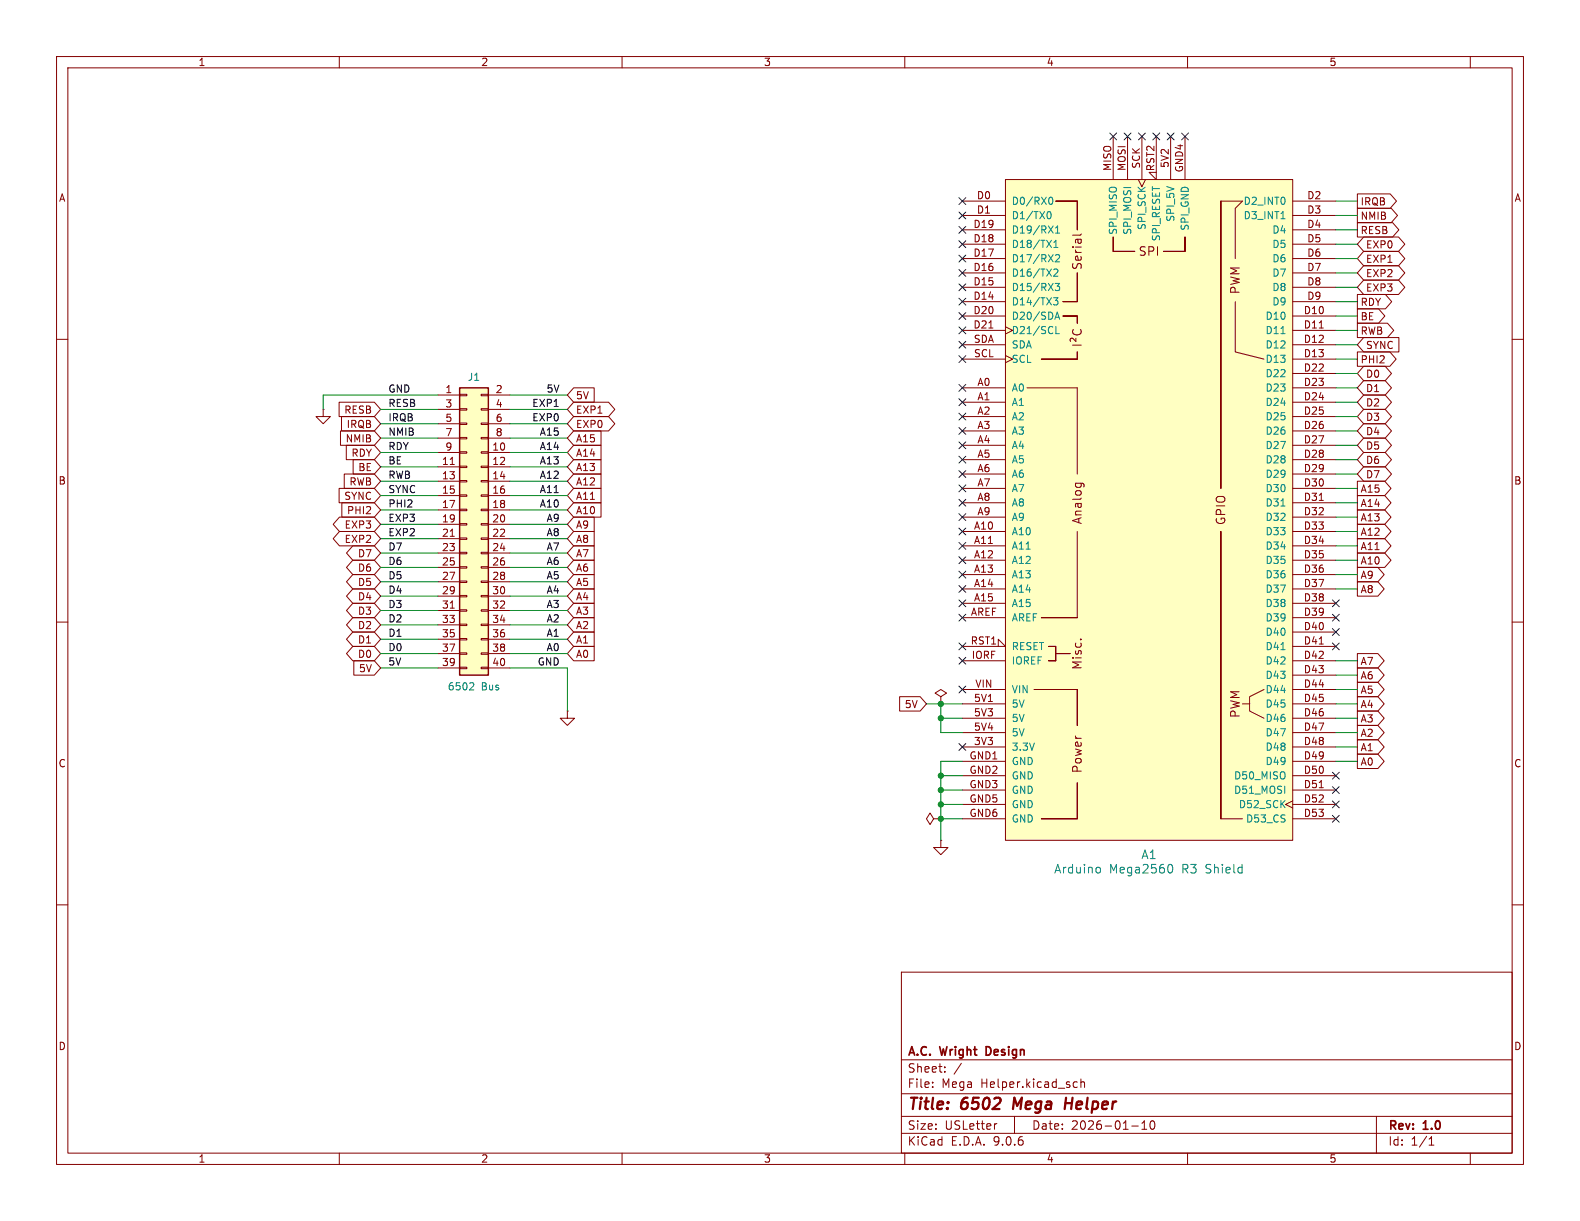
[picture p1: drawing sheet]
<svg xmlns="http://www.w3.org/2000/svg" width="279mm" height="216mm" viewBox="0 0 279 216" stroke-linecap="round" stroke-linejoin="round" font-family="sans-serif">
<g fill="none" stroke="#840000" stroke-width=".18">
<path d="M10 10h259.4v195.9h-259.4zM12 12h255.4v191.9h-255.4zM60 10v2M110 10v2M160 10v2M210 10v2M260 10v2M10 60h2M267.4 60h2M10 110h2M267.4 110h2M100.3 125.7v1.3h1.3l-1.3 1.3-1.2-1.3h1.2"/>
<path d="M100.3 125.7h.1M166.4 123.2l1-.6-1-.7-1 .7 1 .6v1.3M166.4 124.5h.1M10 160h2M159.4 171.9h108v32h-108zM267.4 160h2M159.4 197.4h108M159.4 193.4h108M159.4 187.4h108M164.9 192.1v.2M164.9 191.4v.1M167.1 189.4v.2"/>
<path d="M167.1 188.7v.1M170 188l-1.3 1.9M176.3 198.7l-.3 .1M179.4 197.4v3M190.1 191.3l.4 .1M190.5 192.2l-.4 .1M191.1 191.4l.3-.1 .3 .1 .1 .9M191.1 190.8v1.5M200.1 199.1h1.2M201.9 199.7h.9M201.9 198.6l.5-.4v1.5M203.5 198.3l.2-.1a.81 .81 0 0 1 .6 .6 .81 .81 0 0 1-.3 .8l-.1 .1a.81 .81 0 0 1-.4-1.4z"/>
<path d="M243.4 197.4v6.5M60 203.9v2M110 203.9v2M159.4 200.4h108M160 203.9v2M210 203.9v2M252.7 202.5h.9M252.7 201.4l.4-.4v1.5M260 203.9v2"/>
</g>
<path d="M179.4 194.1l-.3 2M188.4 195.1h1.1M188.5 194.1l-.2 2" fill="none" stroke="#840000" stroke-width=".4"/>
<path d="M174.7 185.1h-.3v1.5h.3" fill="none" stroke="#840000" stroke-width=".3"/>
<path d="M177.8 31.8h50.8v116.8h-50.8z" fill="#ffffc2"/>
<g fill="none" stroke="#840000" stroke-width=".18">
<path d="M170.2 35.6h7.6M170.2 38.1h7.6M177.8 31.8h50.8v116.8h-50.8zM186.7 35.6h3.8zM190.5 35.6v5zM196.8 24.1v7.7M199.4 24.1v7.7M201.3 31.8l.6 1.2 .7-1.2M201.9 24.1v7.7M204.5 24.1v7.7l-1.3-1.3h1.3M207 24.1v7.7M209.5 24.1v7.7"/>
<path d="M215.9 35.6h3.8l-1.3 1.2v8.9M215.9 35.6v50.8zM228.6 35.6h7.6M228.6 38.1h7.6M170.2 40.6h7.6M170.2 43.2h7.6M170.2 45.7h7.6M170.2 48.3h7.6M170.2 50.8h7.6M170.2 53.3h7.6M170.2 55.9h7.6M170.2 58.4h7.6"/>
<path d="M174.9 58h.7M177.8 57.8l1.3 .6-1.3 .7M188 53.3h2.5zM188 55.9h2.5zM189.8 58.3a.61 .61 0 0 0 0 .7 .61 .61 0 0 0 .7 .2 .57 .57 0 0 0 .6-.3 .57 .57 0 0 0 0-.6M190.3 59.8v.6l-.6-.5a.31 .31 0 0 0-.5 .1l.1 .4M190.5 48.3v5zM190.5 55.9v1.3zM191.2 41.4l-.2 .2h-1.3M196.8 41.9v2.6zM196.8 44.5h3.9zM205.7 44.5h3.8z"/>
<path d="M209.5 41.9v2.6zM218.4 53.3v8.9l5.1 1.3M228.6 40.6h7.6M228.6 43.2h7.6M228.6 45.7h7.6M228.6 48.3h7.6M228.6 50.8h7.6M228.6 53.3h7.6M228.6 55.9h7.6M228.6 58.4h7.6M233.3 58h.7M57.1 72.4v1.3h1.3l-1.3 1.2-1.2-1.2h1.2"/>
<path d="M57.1 72.4h.1M170.2 68.6h7.6M170.2 61h7.6M170.2 63.5h7.6M170.2 71.1h7.6M170.2 73.7h7.6M170.2 76.2h7.6M170.2 78.7h7.6M177.8 62.9l1.3 .6-1.3 .6M181.6 68.6h8.9v15.2M184.1 63.5h6.4zM189.7 61h1.5"/>
<path d="M190.5 62.2v1.3zM228.6 68.6h7.6M228.6 61h7.6M228.6 63.5h7.6M228.6 71.1h7.6M228.6 73.7h7.6M228.6 76.2h7.6M228.6 78.7h7.6M228.6 66h7.6M170.2 81.3h7.6M170.2 83.8h7.6M170.2 86.4h7.6"/>
<path d="M170.2 88.9h7.6M170.2 91.4h7.6M170.2 94h7.6M170.2 96.5h7.6M170.2 99.1h7.6M190.2 85.5h1.2l.2 .1M190.3 85.5l-.1 .1M190.5 94v15.2M191.1 85.5l.1 .1M215.9 94v50.8zM228.6 81.3h7.6M228.6 83.8h7.6"/>
<path d="M228.6 86.4h7.6M228.6 88.9h7.6M228.6 91.4h7.6M228.6 94h7.6M228.6 96.5h7.6M228.6 99.1h7.6M233.3 88.5h.7M170.2 114.3h7.6l-1.3-1.3v1.3M170.2 101.6h7.6M170.2 104.1h7.6M170.2 106.7h7.6M170.2 109.2h7.6"/>
<path d="M170.2 116.8h7.6M184.1 109.2h6.4zM185.4 114.3h1.3zM185.4 116.8h1.3zM186.7 114.3v2.5zM186.7 115.6h2.5zM191.1 113.1h.1M228.6 101.6h7.6M228.6 104.1h7.6M228.6 106.7h7.6M228.6 109.2h7.6M228.6 114.3h7.6"/>
<path d="M228.6 116.8h7.6M228.6 111.8h7.6M228.6 119.4h7.6M233.3 113.9h.7M170.2 124.5h7.6M170.2 121.9h7.6M170.2 127h7.6M170.2 129.5h7.6M170.2 132.1h7.6M170.2 134.6h7.6M170.2 137.2h7.6M170.2 139.7h7.6"/>
<path d="M182.9 121.9h7.6zM190.5 121.9v6.4zM190.5 138.4v6.4zM219.7 124.5h1.3M223.5 121.9l-2.5 1.3v2.5l2.5 1.3M228.6 124.5h7.6M228.6 121.9h7.6M228.6 127h7.6M228.6 129.5h7.6M228.6 132.1h7.6M228.6 134.6h7.6M228.6 137.2h7.6"/>
<path d="M228.6 139.7h7.6M233.3 139.3h.7M165.1 144.8l-.6-1-.7 1 .7 1 .6-1h1.3M166.4 148.6v1.3h1.2l-1.2 1.2-1.3-1.2h1.3M166.4 148.6h.1M166.4 144.8h.1M170.2 144.8h7.6M170.2 142.2h7.6M184.1 144.8h6.4zM215.9 144.8h3.8M228.6 141.6l-1.3 .6 1.3 .7M228.6 144.8h7.6"/>
<path d="M228.6 142.2h7.6"/>
</g>
<g fill="none" stroke="#008484" stroke-width=".18">
<path d="M185.3 37.5l.1-.1a.68 .68 0 0 1 .5 .6 .68 .68 0 0 1-.5 .7l-.1-.1M185.5 35.1l.2-.2a.68 .68 0 0 1 .5 .6 .68 .68 0 0 1-.5 .6l-.2-.2M226.5 38.7h.7M186.3 52.6h.8l-.4 .5 .3 .2v.5l-.2 .1-.5-.1M186.4 43.8h.7M186.4 42.9l.3-.4v1.3M186.4 47.7l.4-.1 .3 .3-.8 .9h.8M186.5 56.5l.5-1.3 .4 1.3M186.6 50.1h.8l-.4 .5 .3 .1v.6l-.2 .1-.5-.1M186.7 41.2h.7M186.7 40.3l.3-.4v1.3M186.7 45.2l.4-.2 .3 .4-.8 .9h.8"/>
<path d="M186.7 56.1h.6M186.7 57.7v1.3h.6M226.5 59h.7M226.5 89.5h.7M226.5 114.9h.7M194.1 153.4h.4l.1 .2-.1 .6-.4 .2M206.7 152.9l.2-.1a.83 .83 0 0 1 .6 .7 .83 .83 0 0 1-.3 .8h-.5"/>
</g>
<path d="M81.3 68.6h5.1v50.8h-5.1z" fill="#ffffc2"/>
<path d="M81.3 68.6h5.1v50.8h-5.1z" fill="none" stroke="#840000" stroke-width=".25"/>
<g fill="none" stroke="#840000" stroke-width=".18">
<path d="M240 36.8h6l1.1 1.3-1.1 1.3h-6zM240 34.3h5.8l1.2 1.3-1.2 1.2h-5.8zM240 39.4h6.3l1.1 1.2-1.1 1.3h-6.3zM240 57.1h5.4l1.1 1.3-1.1 1.3h-5.4zM240 54.6h3.8l1.1 1.3-1.1 1.3h-3.8zM240 52.1h5l1.1 1.2-1.1 1.3h-5zM241.1 59.7h6.3v2.5h-6.3l-1.1-1.2zM241.1 47h6.2l1.1 1.3-1.1 1.2h-6.2l-1.1-1.2zM241.1 41.9h6.2l1.1 1.3-1.1 1.3h-6.2l-1.1-1.3zM241.1 49.5h6.2l1.1 1.3-1.1 1.3h-6.2l-1.1-1.3zM241.1 44.4h6.2l1.1 1.3-1.1 1.3h-6.2l-1.1-1.3zM60 71.1h6.2l1.1 1.3-1.1 1.3h-6.2z"/>
<path d="M60.2 76.2h6l1.1 1.3-1.1 1.2h-6zM60.4 73.7h5.8l1.1 1.2-1.1 1.3h-5.8zM61.2 78.7h5l1.1 1.3-1.1 1.3h-5zM77.5 69.9h3.8M77.5 72.4h3.8M77.5 74.9h3.8M77.5 77.5h3.8M81.3 69.7h1.2v.3h-1.2zM81.3 72.3h1.2v.2h-1.2zM81.3 74.8h1.2v.3h-1.2zM81.3 77.3h1.2v.3h-1.2zM81.3 79.9h1.2v.2h-1.2z"/>
<path d="M85.1 69.7h1.3v.3h-1.3zM85.1 72.3h1.3v.2h-1.3zM85.1 74.8h1.3v.3h-1.3zM85.1 77.3h1.3v.3h-1.3zM85.1 79.9h1.3v.2h-1.3zM86.4 69.9h3.8M86.4 72.4h3.8M86.4 74.9h3.8M86.4 77.5h3.8M101.4 68.6h3.7v2.5h-3.7l-1.1-1.2zM101.4 76.2h4.9v2.5h-4.9l-1.1-1.2zM101.4 71.1h6.2l1.1 1.3-1.1 1.3h-6.2l-1.1-1.3z"/>
<path d="M101.4 78.7h4.9v2.6h-4.9l-1.1-1.3zM101.4 73.7h6.2l1.1 1.2-1.1 1.3h-6.2l-1.1-1.3zM240 62.2h5.8l1.1 1.3-1.1 1.3h-5.8zM241.1 67.3h3.9l1.1 1.3-1.1 1.3h-3.9l-1.1-1.3zM241.1 64.8h3.9l1.1 1.2-1.1 1.3h-3.9l-1.1-1.3zM241.1 72.4h3.9l1.1 1.3-1.1 1.2h-3.9l-1.1-1.2zM241.1 69.8h3.9l1.1 1.3-1.1 1.3h-3.9l-1.1-1.3zM241.1 77.5h3.9l1.1 1.2-1.1 1.3h-3.9l-1.1-1.3zM241.1 74.9h3.9l1.1 1.3-1.1 1.3h-3.9l-1.1-1.3zM60 86.4h6.2l1.1 1.2-1.1 1.3h-6.2zM60 94h6.2l1.1 1.3-1.1 1.2h-6.2l-1.1-1.2zM60 91.4h6.2l1.1 1.3-1.1 1.3h-6.2l-1.1-1.3z"/>
<path d="M60.4 88.9h5.8l1.1 1.3-1.1 1.2h-5.8zM60.9 83.8h5.3l1.1 1.3-1.1 1.3h-5.3zM62.4 96.5h3.8l1.1 1.3-1.1 1.3h-3.8l-1.1-1.3zM62.4 99.1h3.8l1.1 1.2-1.1 1.3h-3.8l-1.1-1.3zM62.4 81.3h3.8l1.1 1.3-1.1 1.2h-3.8zM77.5 80h3.8M77.5 82.6h3.8M77.5 85.1h3.8M77.5 87.6h3.8M77.5 90.2h3.8M77.5 92.7h3.8M77.5 95.3h3.8"/>
<path d="M77.5 97.8h3.8M79.6 82.1h.7M79.6 94.8h.7M81.3 82.4h1.2v.3h-1.2zM81.3 85h1.2v.2h-1.2zM81.3 87.5h1.2v.3h-1.2zM81.3 90h1.2v.3h-1.2zM81.3 92.6h1.2v.2h-1.2zM81.3 95.1h1.2v.3h-1.2zM81.3 97.7h1.2v.2h-1.2zM85.1 82.4h1.3v.3h-1.3zM85.1 85h1.3v.2h-1.3z"/>
<path d="M85.1 87.5h1.3v.3h-1.3zM85.1 90h1.3v.3h-1.3zM85.1 92.6h1.3v.2h-1.3zM85.1 95.1h1.3v.3h-1.3zM85.1 97.7h1.3v.2h-1.3zM86.4 80h3.8M86.4 82.6h3.8M86.4 85.1h3.8M86.4 87.6h3.8M86.4 90.2h3.8M86.4 92.7h3.8M86.4 95.3h3.8"/>
<path d="M86.4 97.8h3.8M101.4 94h3.7v2.5h-3.7l-1.1-1.2zM101.4 99.1h3.7v2.5h-3.7l-1.1-1.3zM101.4 96.5h3.7v2.6h-3.7l-1.1-1.3zM101.4 81.3h4.9v2.5h-4.9l-1.1-1.2zM101.4 91.4h3.7v2.6h-3.7l-1.1-1.3zM101.4 88.9h4.9v2.5h-4.9l-1.1-1.2zM101.4 86.4h4.9v2.5h-4.9l-1.1-1.3zM101.4 83.8h4.9v2.6h-4.9l-1.1-1.3zM240 95.2h4.9l1.1 1.3-1.1 1.3h-4.9zM240 92.7h4.9l1.1 1.3-1.1 1.3h-4.9zM240 85.1h4.9l1.1 1.3-1.1 1.2h-4.9z"/>
<path d="M240 87.6h4.9l1.1 1.3-1.1 1.3h-4.9zM240 90.2h4.9l1.1 1.2-1.1 1.3h-4.9zM240 97.8h4.9l1.1 1.3-1.1 1.2h-4.9zM241.1 82.5h3.9l1.1 1.3-1.1 1.3h-3.9l-1.1-1.3zM241.1 80h3.9l1.1 1.3-1.1 1.3h-3.9l-1.1-1.3zM62.4 106.7h3.8l1.1 1.3-1.1 1.2h-3.8l-1.1-1.2zM62.4 101.6h3.8l1.1 1.3-1.1 1.2h-3.8l-1.1-1.2zM62.4 104.1h3.8l1.1 1.3-1.1 1.3h-3.8l-1.1-1.3zM62.4 109.2h3.8l1.1 1.3-1.1 1.3h-3.8l-1.1-1.3zM62.4 111.8h3.8l1.1 1.2-1.1 1.3h-3.8l-1.1-1.3zM62.4 114.3h3.8l1.1 1.3-1.1 1.2h-3.8l-1.1-1.2zM62.6 116.8h3.6l1.1 1.3-1.1 1.3h-3.6z"/>
<path d="M77.5 100.3h3.8M77.5 102.9h3.8M77.5 105.4h3.8M77.5 108h3.8M77.5 110.5h3.8M77.5 113h3.8M77.5 115.6h3.8M77.5 118.1h3.8M79.6 107.5h.7M81.3 100.2h1.2v.3h-1.2zM81.3 102.7h1.2v.3h-1.2zM81.3 105.3h1.2v.2h-1.2z"/>
<path d="M81.3 107.8h1.2v.3h-1.2zM81.3 110.4h1.2v.2h-1.2zM81.3 112.9h1.2v.3h-1.2zM81.3 115.4h1.2v.3h-1.2zM81.3 118h1.2v.2h-1.2zM85.1 100.2h1.3v.3h-1.3zM85.1 102.7h1.3v.3h-1.3zM85.1 105.3h1.3v.2h-1.3zM85.1 107.8h1.3v.3h-1.3zM85.1 110.4h1.3v.2h-1.3zM85.1 112.9h1.3v.3h-1.3zM85.1 115.4h1.3v.3h-1.3z"/>
<path d="M85.1 118h1.3v.2h-1.3zM86.4 100.3h3.8M86.4 102.9h3.8M86.4 105.4h3.8M86.4 108h3.8M86.4 110.5h3.8M86.4 113h3.8M86.4 115.6h3.8M86.4 118.1h3.8M101.4 106.7h3.7v2.5h-3.7l-1.1-1.2zM101.4 109.2h3.7v2.6h-3.7l-1.1-1.3zM101.4 114.3h3.7v2.5h-3.7l-1.1-1.2z"/>
<path d="M101.4 111.8h3.7v2.5h-3.7l-1.1-1.3zM101.4 104.1h3.7v2.6h-3.7l-1.1-1.3zM101.4 101.6h3.7v2.5h-3.7l-1.1-1.2zM240 118.1h3.7l1.1 1.3-1.1 1.3h-3.7zM240 115.6h3.7l1.1 1.2-1.1 1.3h-3.7zM240 100.3h3.7l1.1 1.3-1.1 1.3h-3.7zM240 102.9h3.7l1.1 1.2-1.1 1.3h-3.7zM159.1 123.2h3.6l1.1 1.3-1.1 1.2h-3.6zM240 120.6h3.7l1.1 1.3-1.1 1.3h-3.7zM240 125.7h3.7l1.1 1.3-1.1 1.3h-3.7zM240 123.2h3.7l1.1 1.3-1.1 1.2h-3.7zM240 128.3h3.7l1.1 1.2-1.1 1.3h-3.7z"/>
<path d="M240 130.8h3.7l1.1 1.3-1.1 1.3h-3.7zM240 133.3h3.7l1.1 1.3-1.1 1.3h-3.7z"/>
</g>
<path d="M83.5 120.7l.3 .3-.1 .3-.7 .7h.8" fill="none" stroke="#008484" stroke-width=".18"/>
<g fill="none" stroke="#008400" stroke-width=".18">
<path d="M236.2 38.1h3.8M236.2 35.6h3.8M236.2 55.9h3.8M236.2 58.4h3.8M236.2 53.3h3.8M236.2 45.7h3.8M236.2 50.8h3.8M236.2 43.2h3.8M236.2 48.3h3.8M236.2 40.6h3.8M67.3 72.4h10.2M67.3 74.9h10.2"/>
<path d="M67.3 77.5h10.2M77.5 69.9h-20.4v2.5M90.2 72.4h10.1M90.2 69.9h10.1M90.2 74.9h10.1M90.2 77.5h10.1M236.2 78.7h3.8M236.2 68.6h3.8M236.2 71.1h3.8M236.2 76.2h3.8M236.2 73.7h3.8M236.2 66h3.8"/>
<path d="M236.2 63.5h3.8M236.2 61h3.8M67.3 80h10.2M67.3 82.6h10.2M67.3 87.6h10.2M67.3 92.7h10.2M67.3 85.1h10.2M67.3 90.2h10.2M67.3 97.8h10.2M67.3 95.3h10.2M90.2 80h10.1M90.2 82.6h10.1"/>
<path d="M90.2 87.6h10.1M90.2 92.7h10.1M90.2 85.1h10.1M90.2 90.2h10.1M90.2 97.8h10.1M90.2 95.3h10.1M236.2 96.5h3.8M236.2 94h3.8M236.2 91.4h3.8M236.2 86.4h3.8M236.2 88.9h3.8M236.2 83.8h3.8"/>
<path d="M236.2 81.3h3.8M236.2 99.1h3.8M67.3 110.5h10.2M67.3 118.1h10.2M67.3 115.6h10.2M67.3 108h10.2M67.3 113h10.2M67.3 105.4h10.2M67.3 100.3h10.2M67.3 102.9h10.2M90.2 110.5h10.1M90.2 118.1h10.1v7.6"/>
<path d="M90.2 115.6h10.1M90.2 108h10.1M90.2 113h10.1M90.2 105.4h10.1M90.2 100.3h10.1M90.2 102.9h10.1M236.2 119.4h3.8M236.2 101.6h3.8M236.2 104.1h3.8M236.2 116.8h3.8M163.8 124.5h6.4M166.4 124.5v5h3.8"/>
<path d="M166.4 127h3.8M166.4 137.2h3.8M166.4 139.7h3.8M170.2 134.6h-3.8v14M236.2 134.6h3.8M236.2 129.5h3.8M236.2 124.5h3.8M236.2 127h3.8M236.2 121.9h3.8M236.2 132.1h3.8M166.4 142.2h3.8M166.4 144.8h3.8"/>
</g>
<g fill="none" stroke="#000084" stroke-width=".18">
<path d="M169.6 37.5l1.2 1.2M169.6 35l1.2 1.2M170.8 37.5l-1.2 1.2M170.8 35l-1.2 1.2M196.2 23.5l1.3 1.2M197.5 23.5l-1.3 1.2M198.8 23.5l1.2 1.2M200 23.5l-1.2 1.2M201.3 23.5l1.2 1.2M202.5 23.5l-1.2 1.2M203.9 23.5l1.2 1.2M205.1 23.5l-1.2 1.2"/>
<path d="M206.4 23.5l1.2 1.2M207.6 23.5l-1.2 1.2M208.9 23.5l1.3 1.2M210.2 23.5l-1.3 1.2M169.6 42.6l1.2 1.2M169.6 40l1.2 1.2M169.6 52.7l1.2 1.2M169.6 47.7l1.2 1.2M169.6 50.2l1.2 1.2M169.6 55.3l1.2 1.2M169.6 57.8l1.2 1.2M169.6 45.1l1.2 1.2"/>
<path d="M170.8 42.6l-1.2 1.2M170.8 40l-1.2 1.2M170.8 52.7l-1.2 1.2M170.8 47.7l-1.2 1.2M170.8 50.2l-1.2 1.2M170.8 55.3l-1.2 1.2M170.8 57.8l-1.2 1.2M170.8 45.1l-1.2 1.2M169.6 68l1.2 1.2M169.6 62.9l1.2 1.2M169.6 73.1l1.2 1.2M169.6 60.4l1.2 1.2"/>
<path d="M169.6 75.6l1.2 1.2M169.6 70.5l1.2 1.2M169.6 78.1l1.2 1.2M170.8 68l-1.2 1.2M170.8 62.9l-1.2 1.2M170.8 73.1l-1.2 1.2M170.8 60.4l-1.2 1.2M170.8 75.6l-1.2 1.2M170.8 70.5l-1.2 1.2M170.8 78.1l-1.2 1.2M169.6 90.8l1.2 1.2M169.6 93.4l1.2 1.2"/>
<path d="M169.6 95.9l1.2 1.2M169.6 98.5l1.2 1.2M169.6 80.7l1.2 1.2M169.6 83.2l1.2 1.2M169.6 85.8l1.2 1.2M169.6 88.3l1.2 1.2M170.8 90.8l-1.2 1.2M170.8 93.4l-1.2 1.2M170.8 95.9l-1.2 1.2M170.8 98.5l-1.2 1.2M170.8 80.7l-1.2 1.2M170.8 83.2l-1.2 1.2"/>
<path d="M170.8 85.8l-1.2 1.2M170.8 88.3l-1.2 1.2M169.6 113.7l1.2 1.2M169.6 103.5l1.2 1.2M169.6 101l1.2 1.2M169.6 106.1l1.2 1.2M169.6 116.2l1.2 1.2M169.6 108.6l1.2 1.2M170.8 113.7l-1.2 1.2M170.8 103.5l-1.2 1.2M170.8 101l-1.2 1.2M170.8 106.1l-1.2 1.2"/>
<path d="M170.8 116.2l-1.2 1.2M170.8 108.6l-1.2 1.2M235.6 113.7l1.2 1.2M235.6 108.6l1.2 1.2M235.6 106.1l1.2 1.2M235.6 111.2l1.2 1.2M236.8 113.7l-1.2 1.2M236.8 108.6l-1.2 1.2M236.8 106.1l-1.2 1.2M236.8 111.2l-1.2 1.2M169.6 131.5l1.2 1.2M169.6 121.3l1.2 1.2"/>
<path d="M170.8 131.5l-1.2 1.2M170.8 121.3l-1.2 1.2M235.6 136.6l1.2 1.2M235.6 139.1l1.2 1.2M236.8 136.6l-1.2 1.2M236.8 139.1l-1.2 1.2M235.6 141.6l1.2 1.2M235.6 144.2l1.2 1.2M236.8 141.6l-1.2 1.2M236.8 144.2l-1.2 1.2"/>
</g>
<g fill="#008400" stroke="#008400" stroke-width=".18">
<circle cx="166.4" cy="139.7" r=".46"/>
<circle cx="166.4" cy="142.2" r=".46"/>
<circle cx="166.4" cy="137.2" r=".46"/>
<circle cx="166.4" cy="144.8" r=".46"/>
<circle cx="166.4" cy="127" r=".46"/>
<circle cx="166.4" cy="124.5" r=".46"/>
</g>
<g font-size="2.8" fill="#840000">
<text x="160.4" y="196.8">Title:</text>
<text x="170.1" y="196.8">6502</text>
<text x="180" y="196.8">Mega</text>
<text x="189.9" y="196.8">Helper</text>
</g>
<g font-size="2.1" fill="#840000">
<text x="191.5" y="47.8" transform="rotate(-90 191.5 47.8)">Serial</text>
<text x="201.3" y="45.4">SPI</text>
<text x="219.4" y="52.1" transform="rotate(-90 219.4 52.1)">PWM</text>
<text x="191.5" y="92.8" transform="rotate(-90 191.5 92.8)">Analog</text>
<text x="216.9" y="92.9" transform="rotate(-90 216.9 92.9)">GPIO</text>
<text x="191.5" y="118.5" transform="rotate(-90 191.5 118.5)">Misc.</text>
<text x="219.4" y="127" transform="rotate(-90 219.4 127)">PWM</text>
<text x="191.5" y="136.8" transform="rotate(-90 191.5 136.8)">Power</text>
<text x="160.4" y="189.9">Sheet:</text>
<text x="160.4" y="187.1">A.C.</text>
<text x="166.4" y="187.1">Wright</text>
<text x="175" y="187.1">Design</text>
<text x="160.4" y="192.6">File:</text>
<text x="166.5" y="192.6">Mega</text>
<text x="173.5" y="192.6">Helper.kicad_sch</text>
<text x="160.4" y="202.8">KiCad</text>
<text x="160.4" y="200">Size:</text>
<text x="167.1" y="200">USLetter</text>
<text x="168.1" y="202.8">E.D.A.</text>
<text x="175.7" y="202.8">9.0.6</text>
<text x="182.4" y="200">Date:</text>
<text x="189.4" y="200">2026-01-10</text>
<text x="245.4" y="200.2">Rev:</text>
<text x="245.4" y="202.8">Id:</text>
<text x="249.5" y="202.8">1/1</text>
<text x="251.8" y="200.2">1.0</text>
</g>
<g font-size="2.1" fill="#008484">
<text x="186.3" y="154.7">Arduino</text>
<text x="196.1" y="154.7">Mega2560</text>
<text x="201.7" y="152.1">A1</text>
<text x="209.1" y="154.7">R3</text>
<text x="213.3" y="154.7">Shield</text>
</g>
<g font-size="1.8" fill="#840000">
<text x="35" y="11.9">1</text>
<text x="85" y="11.9">2</text>
<text x="135" y="11.9">3</text>
<text x="185" y="11.9">4</text>
<text x="235" y="11.9">5</text>
<text x="201.7" y="29.9" transform="rotate(-90 201.7 29.9)">SCK</text>
<text x="206.8" y="29.8" transform="rotate(-90 206.8 29.8)">5V2</text>
<text x="10.3" y="35.9">A</text>
<text x="172.6" y="35.3">D0</text>
<text x="196.6" y="30.3" transform="rotate(-90 196.6 30.3)">MISO</text>
<text x="199.1" y="30.3" transform="rotate(-90 199.1 30.3)">MOSI</text>
<text x="204.2" y="30.4" transform="rotate(-90 204.2 30.4)">RST2</text>
<text x="209.3" y="30.6" transform="rotate(-90 209.3 30.6)">GND4</text>
<text x="231.1" y="35.3">D2</text>
<text x="267.7" y="35.9">A</text>
<text x="172" y="40.4">D19</text>
<text x="172.6" y="37.8">D1</text>
<text x="231.1" y="37.8">D3</text>
<text x="231.1" y="40.4">D4</text>
<text x="240.5" y="39.1">NMIB</text>
<text x="240.5" y="36.5">IRQB</text>
<text x="240.5" y="41.6">RESB</text>
<text x="172" y="42.9">D18</text>
<text x="172" y="45.5">D17</text>
<text x="231.1" y="42.9">D5</text>
<text x="231.1" y="45.5">D6</text>
<text x="241.5" y="44.1">EXP0</text>
<text x="241.5" y="46.7">EXP1</text>
<text x="172" y="48">D16</text>
<text x="172" y="50.5">D15</text>
<text x="172" y="53.1">D14</text>
<text x="231.1" y="48">D7</text>
<text x="231.1" y="50.5">D8</text>
<text x="231.1" y="53.1">D9</text>
<text x="241.5" y="49.2">EXP2</text>
<text x="241.5" y="51.8">EXP3</text>
<text x="172" y="55.6">D20</text>
<text x="172" y="58.2">D21</text>
<text x="230.5" y="55.6">D10</text>
<text x="230.5" y="58.2">D11</text>
<text x="240.5" y="59.4">RWB</text>
<text x="240.5" y="56.8">BE</text>
<text x="240.5" y="54.3">RDY</text>
<text x="172.1" y="60.7">SDA</text>
<text x="172.1" y="63.2">SCL</text>
<text x="230.5" y="60.7">D12</text>
<text x="230.5" y="63.2">D13</text>
<text x="230.5" y="65.8">D22</text>
<text x="240.5" y="64.5">PHI2</text>
<text x="241.5" y="61.9">SYNC</text>
<text x="78.7" y="69.6">1</text>
<text x="87.6" y="69.6">2</text>
<text x="101.8" y="70.8">5V</text>
<text x="172.7" y="68.3">A0</text>
<text x="172.7" y="70.9">A1</text>
<text x="230.5" y="68.3">D23</text>
<text x="230.5" y="70.9">D24</text>
<text x="241.5" y="69.5">D1</text>
<text x="241.5" y="67">D0</text>
<text x="60.8" y="73.3">RESB</text>
<text x="61.2" y="75.9">IRQB</text>
<text x="78.7" y="72.1">3</text>
<text x="78.7" y="74.7">5</text>
<text x="78.7" y="77.2">7</text>
<text x="87.6" y="72.1">4</text>
<text x="87.6" y="74.7">6</text>
<text x="87.6" y="77.2">8</text>
<text x="101.8" y="73.3">EXP1</text>
<text x="101.8" y="75.9">EXP0</text>
<text x="172.7" y="73.4">A2</text>
<text x="172.7" y="75.9">A3</text>
<text x="230.5" y="73.4">D25</text>
<text x="230.5" y="75.9">D26</text>
<text x="241.5" y="74.6">D3</text>
<text x="241.5" y="72.1">D2</text>
<text x="241.5" y="77.2">D4</text>
<text x="61" y="78.4">NMIB</text>
<text x="62" y="81">RDY</text>
<text x="63.3" y="83.5">BE</text>
<text x="78.1" y="82.3">11</text>
<text x="78.7" y="79.8">9</text>
<text x="87" y="79.8">10</text>
<text x="87" y="82.3">12</text>
<text x="101.8" y="78.4">A15</text>
<text x="101.8" y="81">A14</text>
<text x="101.8" y="83.5">A13</text>
<text x="172.7" y="78.5">A4</text>
<text x="172.7" y="81">A5</text>
<text x="172.7" y="83.6">A6</text>
<text x="230.5" y="78.5">D27</text>
<text x="230.5" y="81">D28</text>
<text x="230.5" y="83.6">D29</text>
<text x="241.5" y="79.7">D5</text>
<text x="241.5" y="82.2">D6</text>
<text x="10.3" y="85.9">B</text>
<text x="60.8" y="88.6">SYNC</text>
<text x="61.7" y="86">RWB</text>
<text x="78.1" y="84.8">13</text>
<text x="78.1" y="87.4">15</text>
<text x="78.1" y="89.9">17</text>
<text x="87" y="84.8">14</text>
<text x="87" y="87.4">16</text>
<text x="87" y="89.9">18</text>
<text x="101.8" y="88.6">A11</text>
<text x="101.8" y="86">A12</text>
<text x="172.7" y="86.1">A7</text>
<text x="172.7" y="88.6">A8</text>
<text x="230.5" y="86.1">D30</text>
<text x="230.5" y="88.6">D31</text>
<text x="240.5" y="87.3">A15</text>
<text x="240.5" y="89.9">A14</text>
<text x="241.5" y="84.8">D7</text>
<text x="267.7" y="85.9">B</text>
<text x="60.8" y="93.7">EXP3</text>
<text x="61.3" y="91.1">PHI2</text>
<text x="78.1" y="92.5">19</text>
<text x="78.1" y="95">21</text>
<text x="87" y="92.5">20</text>
<text x="87" y="95">22</text>
<text x="101.8" y="93.7">A9</text>
<text x="101.8" y="91.1">A10</text>
<text x="172.1" y="93.7">A10</text>
<text x="172.7" y="91.2">A9</text>
<text x="230.5" y="91.2">D32</text>
<text x="230.5" y="93.7">D33</text>
<text x="240.5" y="94.9">A12</text>
<text x="240.5" y="92.4">A13</text>
<text x="60.8" y="96.2">EXP2</text>
<text x="63.2" y="98.7">D7</text>
<text x="63.2" y="101.3">D6</text>
<text x="78.1" y="97.5">23</text>
<text x="78.1" y="100.1">25</text>
<text x="87" y="97.5">24</text>
<text x="87" y="100.1">26</text>
<text x="101.8" y="96.2">A8</text>
<text x="101.8" y="101.3">A6</text>
<text x="101.8" y="98.7">A7</text>
<text x="172.1" y="96.3">A11</text>
<text x="172.1" y="98.8">A12</text>
<text x="172.1" y="101.3">A13</text>
<text x="230.5" y="96.3">D34</text>
<text x="230.5" y="98.8">D35</text>
<text x="230.5" y="101.3">D36</text>
<text x="240.5" y="97.5">A11</text>
<text x="240.5" y="100">A10</text>
<text x="63.2" y="103.8">D5</text>
<text x="63.2" y="106.4">D4</text>
<text x="78.1" y="102.6">27</text>
<text x="78.1" y="105.2">29</text>
<text x="78.1" y="107.7">31</text>
<text x="87" y="102.6">28</text>
<text x="87" y="105.2">30</text>
<text x="87" y="107.7">32</text>
<text x="101.8" y="106.4">A4</text>
<text x="101.8" y="103.8">A5</text>
<text x="172.1" y="103.9">A14</text>
<text x="172.1" y="106.4">A15</text>
<text x="230.5" y="103.9">D37</text>
<text x="230.5" y="106.4">D38</text>
<text x="240.5" y="102.6">A9</text>
<text x="240.5" y="105.1">A8</text>
<text x="63.2" y="108.9">D3</text>
<text x="63.2" y="111.4">D2</text>
<text x="63.2" y="114">D1</text>
<text x="78.1" y="110.2">33</text>
<text x="78.1" y="112.8">35</text>
<text x="87" y="110.2">34</text>
<text x="87" y="112.8">36</text>
<text x="101.8" y="108.9">A3</text>
<text x="101.8" y="111.4">A2</text>
<text x="101.8" y="114">A1</text>
<text x="171.6" y="109">AREF</text>
<text x="230.5" y="109">D39</text>
<text x="230.5" y="111.5">D40</text>
<text x="63.2" y="116.5">D0</text>
<text x="63.4" y="119.1">5V</text>
<text x="78.1" y="115.3">37</text>
<text x="78.1" y="117.9">39</text>
<text x="87" y="115.3">38</text>
<text x="87" y="117.9">40</text>
<text x="101.8" y="116.5">A0</text>
<text x="171.6" y="114">RST1</text>
<text x="171.7" y="116.6">IORF</text>
<text x="230.5" y="114">D41</text>
<text x="230.5" y="116.6">D42</text>
<text x="230.5" y="119.1">D43</text>
<text x="240.5" y="117.8">A7</text>
<text x="159.9" y="125.4">5V</text>
<text x="172.1" y="124.2">5V1</text>
<text x="172.4" y="121.7">VIN</text>
<text x="230.5" y="121.7">D44</text>
<text x="230.5" y="124.2">D45</text>
<text x="240.5" y="122.9">A5</text>
<text x="240.5" y="120.3">A6</text>
<text x="240.5" y="125.4">A4</text>
<text x="172.1" y="126.7">5V3</text>
<text x="172.1" y="129.3">5V4</text>
<text x="172.1" y="131.8">3V3</text>
<text x="230.5" y="126.7">D46</text>
<text x="230.5" y="129.3">D47</text>
<text x="230.5" y="131.8">D48</text>
<text x="240.5" y="128">A3</text>
<text x="240.5" y="130.5">A2</text>
<text x="10.3" y="135.9">C</text>
<text x="171.3" y="134.4">GND1</text>
<text x="171.3" y="136.9">GND2</text>
<text x="230.5" y="134.4">D49</text>
<text x="230.5" y="136.9">D50</text>
<text x="240.5" y="133">A1</text>
<text x="240.5" y="135.6">A0</text>
<text x="267.7" y="135.9">C</text>
<text x="171.3" y="139.4">GND3</text>
<text x="171.3" y="142">GND5</text>
<text x="230.5" y="139.4">D51</text>
<text x="230.5" y="142">D52</text>
<text x="171.3" y="144.5">GND6</text>
<text x="230.5" y="144.5">D53</text>
<text x="10.3" y="185.9">D</text>
<text x="267.7" y="185.9">D</text>
<text x="35" y="205.8">1</text>
<text x="85" y="205.8">2</text>
<text x="135" y="205.8">3</text>
<text x="185" y="205.8">4</text>
<text x="235" y="205.8">5</text>
</g>
<g font-size="1.8" fill="#008484">
<text x="178.8" y="36.4">D0/RX0</text>
<text x="178.8" y="39">D1/TX0</text>
<text x="178.8" y="41.5">D19/RX1</text>
<text x="197.7" y="41.6" transform="rotate(-90 197.7 41.6)">SPI_MISO</text>
<text x="200.3" y="41.6" transform="rotate(-90 200.3 41.6)">SPI_MOSI</text>
<text x="202.8" y="40.8" transform="rotate(-90 202.8 40.8)">SPI_SCK</text>
<text x="207.9" y="39.3" transform="rotate(-90 207.9 39.3)">SPI_5V</text>
<text x="210.4" y="40.9" transform="rotate(-90 210.4 40.9)">SPI_GND</text>
<text x="219.8" y="36.4">D2_INT0</text>
<text x="219.8" y="39">D3_INT1</text>
<text x="224.9" y="41.5">D4</text>
<text x="178.8" y="44">D18/TX1</text>
<text x="178.8" y="46.6">D17/RX2</text>
<text x="205.3" y="42.8" transform="rotate(-90 205.3 42.8)">SPI_RESET</text>
<text x="224.9" y="44">D5</text>
<text x="224.9" y="46.6">D6</text>
<text x="178.8" y="49.1">D16/TX2</text>
<text x="178.8" y="51.7">D15/RX3</text>
<text x="224.9" y="49.1">D7</text>
<text x="224.9" y="51.7">D8</text>
<text x="178.8" y="54.2">D14/TX3</text>
<text x="178.8" y="56.7">D20/SDA</text>
<text x="178.8" y="59.3">D21/SCL</text>
<text x="223.7" y="56.7">D10</text>
<text x="223.7" y="59.3">D11</text>
<text x="224.9" y="54.2">D9</text>
<text x="178.8" y="61.8">SDA</text>
<text x="178.8" y="64.4">SCL</text>
<text x="223.7" y="61.8">D12</text>
<text x="223.7" y="64.4">D13</text>
<text x="82.6" y="67.5">J1</text>
<text x="178.8" y="69.4">A0</text>
<text x="178.8" y="72">A1</text>
<text x="223.7" y="66.9">D22</text>
<text x="223.7" y="69.4">D23</text>
<text x="223.7" y="72">D24</text>
<text x="178.8" y="74.5">A2</text>
<text x="178.8" y="77.1">A3</text>
<text x="223.7" y="74.5">D25</text>
<text x="223.7" y="77.1">D26</text>
<text x="178.8" y="79.6">A4</text>
<text x="178.8" y="82.1">A5</text>
<text x="223.7" y="79.6">D27</text>
<text x="223.7" y="82.1">D28</text>
<text x="178.8" y="84.7">A6</text>
<text x="178.8" y="87.2">A7</text>
<text x="178.8" y="89.8">A8</text>
<text x="223.7" y="84.7">D29</text>
<text x="223.7" y="87.2">D30</text>
<text x="223.7" y="89.8">D31</text>
<text x="178.8" y="92.3">A9</text>
<text x="178.8" y="94.8">A10</text>
<text x="223.7" y="92.3">D32</text>
<text x="223.7" y="94.8">D33</text>
<text x="178.8" y="97.4">A11</text>
<text x="178.8" y="99.9">A12</text>
<text x="223.7" y="97.4">D34</text>
<text x="223.7" y="99.9">D35</text>
<text x="178.8" y="102.5">A13</text>
<text x="178.8" y="105">A14</text>
<text x="178.8" y="107.5">A15</text>
<text x="223.7" y="102.5">D36</text>
<text x="223.7" y="105">D37</text>
<text x="223.7" y="107.5">D38</text>
<text x="178.8" y="110.1">AREF</text>
<text x="223.7" y="110.1">D39</text>
<text x="223.7" y="112.6">D40</text>
<text x="178.8" y="115.2">RESET</text>
<text x="178.8" y="117.7">IOREF</text>
<text x="223.7" y="115.2">D41</text>
<text x="223.7" y="117.7">D42</text>
<text x="79.1" y="122.3">6502</text>
<text x="85.1" y="122.3">Bus</text>
<text x="178.8" y="122.8">VIN</text>
<text x="178.8" y="125.3">5V</text>
<text x="223.7" y="120.2">D43</text>
<text x="223.7" y="122.8">D44</text>
<text x="223.7" y="125.3">D45</text>
<text x="178.8" y="127.9">5V</text>
<text x="178.8" y="130.4">5V</text>
<text x="223.7" y="127.9">D46</text>
<text x="223.7" y="130.4">D47</text>
<text x="178.8" y="132.9">3.3V</text>
<text x="178.8" y="135.5">GND</text>
<text x="223.7" y="132.9">D48</text>
<text x="223.7" y="135.5">D49</text>
<text x="178.8" y="138">GND</text>
<text x="178.8" y="140.6">GND</text>
<text x="178.8" y="143.1">GND</text>
<text x="218.1" y="138">D50_MISO</text>
<text x="218.1" y="140.6">D51_MOSI</text>
<text x="219" y="143.1">D52_SCK</text>
<text x="178.8" y="145.6">GND</text>
<text x="220.2" y="145.6">D53_CS</text>
</g>
<g font-size="1.8">
<text x="68.6" y="69.5">GND</text>
<text x="96.6" y="69.5">5V</text>
<text x="68.6" y="77.1">NMIB</text>
<text x="68.6" y="74.6">IRQB</text>
<text x="68.6" y="72">RESB</text>
<text x="94" y="72">EXP1</text>
<text x="94" y="74.6">EXP0</text>
<text x="95.3" y="77.1">A15</text>
<text x="68.6" y="82.2">BE</text>
<text x="68.6" y="79.7">RDY</text>
<text x="95.3" y="82.2">A13</text>
<text x="95.3" y="79.7">A14</text>
<text x="68.6" y="87.3">SYNC</text>
<text x="68.6" y="89.8">PHI2</text>
<text x="68.6" y="84.7">RWB</text>
<text x="95.3" y="84.7">A12</text>
<text x="95.3" y="87.3">A11</text>
<text x="95.3" y="89.8">A10</text>
<text x="68.6" y="92.4">EXP3</text>
<text x="68.6" y="94.9">EXP2</text>
<text x="96.6" y="94.9">A8</text>
<text x="96.6" y="92.4">A9</text>
<text x="68.6" y="100">D6</text>
<text x="68.6" y="97.4">D7</text>
<text x="96.6" y="100">A6</text>
<text x="96.6" y="97.4">A7</text>
<text x="68.6" y="105.1">D4</text>
<text x="68.6" y="107.6">D3</text>
<text x="68.6" y="102.5">D5</text>
<text x="96.6" y="102.5">A5</text>
<text x="96.6" y="105.1">A4</text>
<text x="96.6" y="107.6">A3</text>
<text x="68.6" y="110.1">D2</text>
<text x="68.6" y="112.7">D1</text>
<text x="96.6" y="110.1">A2</text>
<text x="96.6" y="112.7">A1</text>
<text x="68.6" y="115.2">D0</text>
<text x="68.6" y="117.8">5V</text>
<text x="95" y="117.8">GND</text>
<text x="96.6" y="115.2">A0</text>
</g>
</svg>
